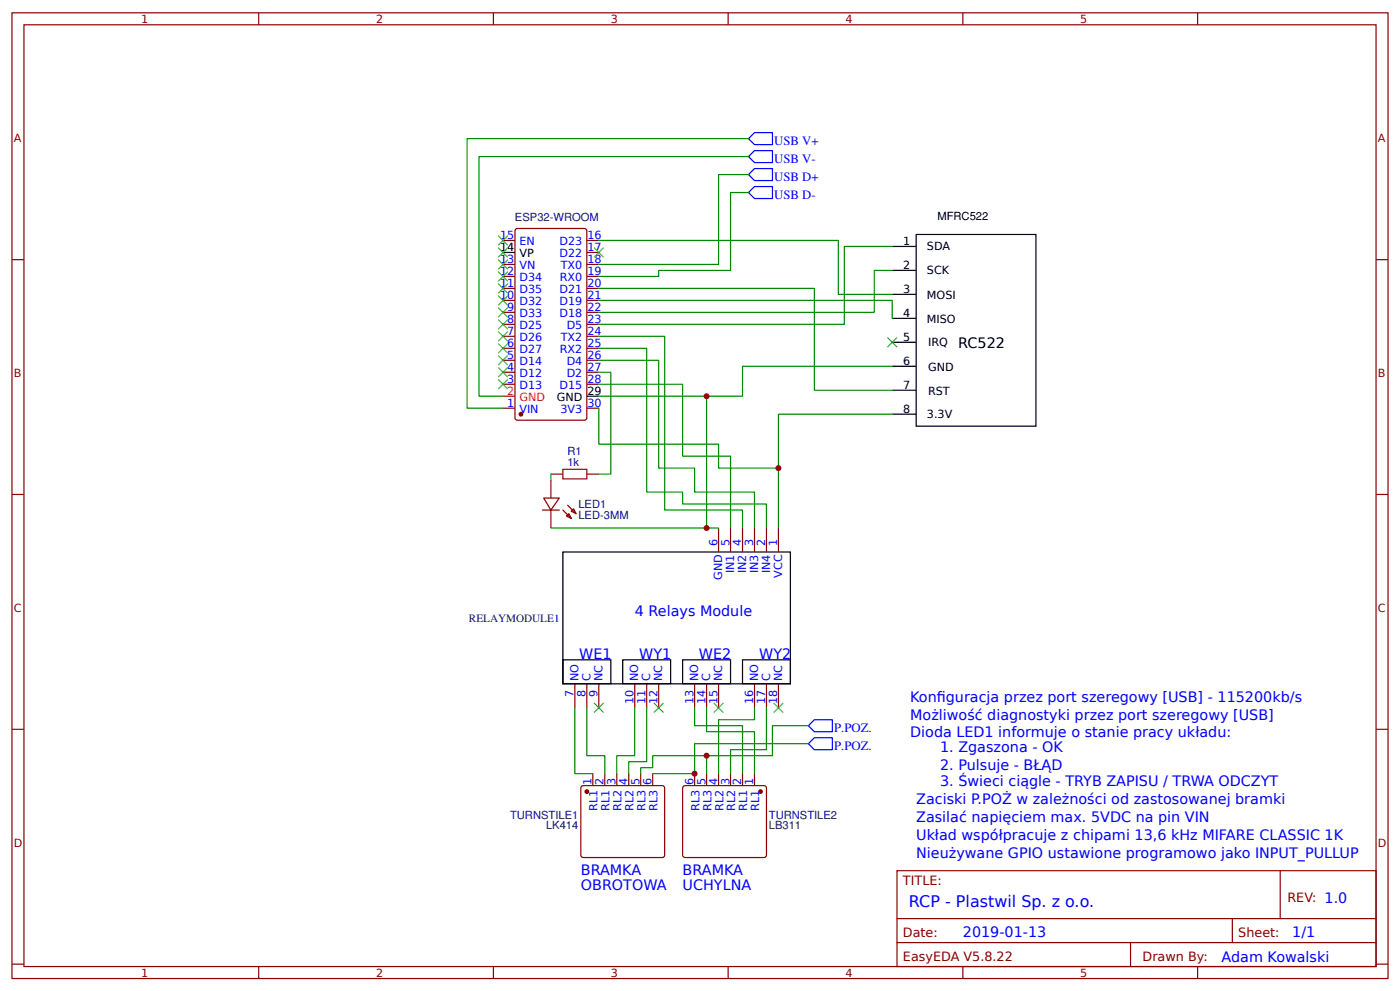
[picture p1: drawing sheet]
<svg xmlns="http://www.w3.org/2000/svg" width="309mm" height="219mm" viewBox="0 0 309 219" stroke-linecap="round" stroke-linejoin="round" font-family="sans-serif">
<g fill="none" stroke="#800" stroke-width=".26">
<path d="M2.6 2.8h304.1v213.3h-304.1zM5.3 5.5h298.7v207.9h-298.7zM57.1 2.8v2.7M109 2.8v2.7M160.9 2.8v2.7M212.7 2.8v2.7M264.6 2.8v2.7M2.6 57.3h2.7M111.1 58.4h2.7M111.1 53.1h2.7M114 50.5h15.1l.5 .2v41.6l-.2 .4-15.1 .1-.5-.3v-41.5zM129.6 58.4h2.7"/>
<path d="M129.6 53.1h2.7M129.6 55.7h2.7M304 57.3h2.7M111.1 79.6h2.7M111.1 76.9h2.7M111.1 74.3h2.7M111.1 71.6h2.7M111.1 69h2.7M111.1 66.3h2.7M111.1 63.7h2.7M111.1 61h2.7M129.6 79.6h2.7"/>
<path d="M129.6 76.9h2.7M129.6 74.3h2.7M129.6 71.6h2.7M129.6 69h2.7M129.6 66.3h2.7M129.6 63.7h2.7M129.6 61h2.7M111.1 90.1h2.7M111.1 84.9h2.7M111.1 82.2h2.7M129.6 90.1h2.7M129.6 84.9h2.7"/>
<path d="M129.6 82.2h2.7M2.6 109.2h2.7M119.9 112.6h3.7M120.1 110h3.5l-1.9 2.6zM121.7 106v4M121.7 112.6v4M121.7 104.7h2.7M124.4 112.6l1.8 1.9M125.1 114l.6-.6 .5 1.1zM125.4 111.6l1.9 1.8M126.2 112.9l.5-.5 .6 1zM129.6 104.7h2.7"/>
<path d="M158.7 116.6v5.3M161.4 116.6v5.3M164 116.6v5.3M166.7 116.6v5.3M169.3 116.6v5.3M172 116.6v5.3M304 109.2h2.7M127 151v5.3M129.6 151v5.3M132.3 151v5.3M140.2 151v5.3M142.9 151v5.3"/>
<path d="M145.5 151v5.3M153.5 151v5.3M156.1 151v5.3M158.7 151v5.3M166.7 151v5.3M169.3 151v5.3M172 151v5.3M2.6 161.1h2.7M128.6 173.6h18l.2 .4v15.1l-.5 .3-17.7-.1-.3-.5v-14.8zM131 170.8v2.7M133.6 170.8v2.7M136.3 170.8v2.7"/>
<path d="M138.9 170.8v2.7M141.6 170.8v2.7M144.2 170.8v2.7M151.1 173.6h18l.2 .4v15.1l-.5 .3-17.7-.1-.3-.5v-14.8zM153.5 170.8v2.7M156.1 170.8v2.7M158.7 170.8v2.7M161.4 170.8v2.7M164 170.8v2.7M166.7 170.8v2.7M304 161.1h2.7M198.2 192.3h105.8v21.1h-105.8z"/>
<path d="M282.8 192.3v10.6M2.6 212.9h2.7M57.1 213.4v2.7M109 213.4v2.7M160.9 213.4v2.7M198.2 202.9h105.8M198.2 208.1h105.8M212.7 213.4v2.7M249.8 208.1v5.3M264.6 213.4v2.7M272.3 202.9v5.2M304 212.9h2.7"/>
</g>
<g fill="none" stroke="#000" stroke-width=".26">
<path d="M111.1 55.7h2.7M197.1 54.4h5.3M197.1 59.7h5.3M202.4 51.8h26.5v42.3h-26.5zM197.1 65h5.3M197.1 70.3h5.3M197.1 75.6h5.3M129.6 87.5h2.7M197.1 80.9h5.3M197.1 86.2h5.3M197.1 91.5h5.3M124.4 121.9h50.2v29.1h-50.2z"/>
<path d="M124.4 145.7h10.5v5.3h-10.5zM137.6 145.7h10.6v5.3h-10.6zM150.8 145.7h10.6v5.3h-10.6zM164 145.7h10.6v5.3h-10.6z"/>
</g>
<g fill="#800" stroke="#800" stroke-width=".26">
<circle cx="115.1" cy="91.5" r=".4"/>
<circle cx="129.6" cy="174.8" r=".4"/>
<circle cx="168" cy="174.8" r=".4"/>
</g>
<path d="M111.1 87.5h2.7" fill="none" stroke="#f00" stroke-width=".26"/>
<g fill="none" stroke="#080" stroke-width=".26">
<path d="M165.4 38.5h-6.7v19.9h-26.4M165.4 30.6h-62.2v59.5h7.9M165.4 34.6h-59.6v52.9h5.3M132.3 53.1h52.9v11.9h11.9M165.4 42.5h-4v17.2h-15.9v1.3h-13.2M197.1 54.4h-10.6v17.2h-54.2M197.1 59.7h-4v9.3h-60.8M132.3 79.6h13.2v23.8h8v5.3h13.2v7.9M132.3 76.9h10.6v31.8h7.9v2.6h18.5v5.3M132.3 74.3h14.5v38.3h17.2v4M132.3 66.3h64.8v4M132.3 63.7h47.6v22.5h17.2"/>
<path d="M132.3 90.1v8h26.4v5.3h13.3v13.2M132.3 84.9h18.5v15.8h10.6v15.9M132.3 82.2h2.6v22.5h-2.6M132.3 87.5h23.8M197.1 80.9h-33.1v6.6h-7.9v29.1h2.6M197.1 91.5h-25.1v11.9M121.7 104.7v1.3M121.7 116.6h34.4M127 156.3v14.5h4M129.6 156.3v10.6h4v3.9M140.2 156.3v10.6h-3.9v3.9M142.9 156.3v11.9h-4v2.6"/>
<path d="M153.5 156.3v4h10.5v10.5M156.1 156.3v5.3h10.6v9.2M166.7 156.3v2.6h-8v11.9M169.3 156.3v9.2h-7.9v5.3M156.1 166.9v3.9M178.6 160.3h-7.9v6.6h-26.5v2.6h-2.6v1.3M178.6 164.2h-25.1v6.6h-9.3"/>
</g>
<g fill="#000" stroke="#3c3" stroke-width=".26">
<path d="M110.1 54.7l2.1 2.1zM112.2 54.7l-2.1 2.1z"/>
<path d="M110.1 57.3l2.1 2.2zM112.2 57.3l-2.1 2.2z"/>
<path d="M110.1 60l2.1 2.1zM112.2 60l-2.1 2.1z"/>
<path d="M110.1 52l2.1 2.2zM112.2 52l-2.1 2.2z"/>
<path d="M131.2 54.7l2.1 2.1zM131.2 56.8l2.1-2.1z"/>
<path d="M110.1 62.6l2.1 2.1zM112.2 62.6l-2.1 2.1z"/>
<path d="M110.1 65.3l2.1 2.1zM112.2 65.3l-2.1 2.1z"/>
<path d="M110.1 67.9l2.1 2.1zM112.2 67.9l-2.1 2.1z"/>
<path d="M110.1 70.6l2.1 2.1zM112.2 70.6l-2.1 2.1z"/>
<path d="M110.1 73.2l2.1 2.1zM112.2 73.2l-2.1 2.1z"/>
<path d="M110.1 75.9l2.1 2.1zM112.2 75.9l-2.1 2.1z"/>
<path d="M110.1 78.5l2.1 2.1zM112.2 78.5l-2.1 2.1z"/>
<path d="M196.1 74.5l2.1 2.1zM198.2 74.5l-2.1 2.1z"/>
<path d="M110.1 81.1l2.1 2.2zM112.2 81.1l-2.1 2.2z"/>
<path d="M110.1 83.8l2.1 2.1zM112.2 83.8l-2.1 2.1z"/>
<path d="M131.2 155.2l2.1 2.1zM133.3 155.2l-2.1 2.1z"/>
<path d="M144.5 155.2l2.1 2.1zM146.6 155.2l-2.1 2.1z"/>
<path d="M157.7 155.2l2.1 2.1zM159.8 155.2l-2.1 2.1z"/>
<path d="M170.9 155.2l2.1 2.1zM173 155.2l-2.1 2.1z"/>
</g>
<path d="M166.7 37.2h4v2.7h-4l-1.3-1.4zM166.7 33.3h4v2.6h-4l-1.3-1.3zM166.7 29.3h4v2.6h-4l-1.3-1.3zM166.7 41.2h4v2.6h-4l-1.3-1.3zM179.9 158.9h4v2.7h-4l-1.3-1.3zM179.9 162.9h4v2.6h-4l-1.3-1.3z" fill="none" stroke="#00f" stroke-width=".26"/>
<path d="M124.4 103.6h5.2v2.2h-5.2z" fill="none" stroke="#a00000" stroke-width=".26"/>
<g fill="#c00">
<circle cx="156.1" cy="116.6" r=".66"/>
<circle cx="156.1" cy="87.5" r=".66"/>
<circle cx="156.1" cy="166.9" r=".66"/>
<circle cx="153.5" cy="170.8" r=".66"/>
<circle cx="172" cy="103.4" r=".66"/>
</g>
<text font-size="3.5" fill="#00f" x="200.8" y="200.2">RCP - Plastwil Sp. z o.o.</text>
<text font-size="3.2" x="211.7" y="76.7">RC522</text>
<g font-size="3.2" fill="#00f">
<text x="140.3" y="136">4 Relays Module</text>
<text x="128" y="145.5">WE1</text>
<text x="141.2" y="145.5">WY1</text>
<text x="154.4" y="145.5">WE2</text>
<text x="167.8" y="145.5">WY2</text>
<text x="201.1" y="155">Konfguracja przez port szeregowy [USB] - 115200kb/s</text>
<text x="207" y="155">i</text>
<text x="201.1" y="158.9">Możliwość diagnostyki przez port szeregowy [USB]</text>
<text x="201.1" y="162.7">Dioda LED1 informuje o stanie pracy układu:</text>
<text x="207.7" y="166.1">1. Zgaszona - OK</text>
<text x="207.7" y="170.1">2. Pulsuje - BŁĄD</text>
<text x="207.7" y="173.5">3. Świeci ciągle - TRYB ZAPISU / TRWA ODCZYT</text>
<text x="202.4" y="177.5">Zaciski P.POŻ w zależności od zastosowanej bramki</text>
<text x="202.4" y="185.4">Układ współpracuje z chipami 13,6 kHz MIFARE CLASSIC 1K</text>
<text x="202.4" y="181.4">Zasilać napięciem max. 5VDC na pin VIN</text>
<text x="202.4" y="189.4">Nieużywane GPIO ustawione programowo jako INPUT_PULLUP</text>
<text x="128.3" y="193.3">BRAMKA</text>
<text x="128.3" y="196.5">OBROTOWA</text>
<text x="150.8" y="193.3">BRAMKA</text>
<text x="150.8" y="196.5">UCHYLNA</text>
<text x="212.7" y="206.8">2019-01-13</text>
<text x="285.5" y="206.8">1/1</text>
<text x="269.9" y="212.4">Adam Kowalski</text>
</g>
<g font-size="2.8" fill="#00f">
<text x="171.1" y="35.9">USB V-</text>
<text x="171.1" y="31.9">USB V+</text>
<text x="171.1" y="39.9">USB D+</text>
<text x="171.1" y="43.8">USB D-</text>
<text x="184.3" y="161.6">P.POZ.</text>
<text x="184.3" y="165.5">P.POZ.</text>
</g>
<g font-size="2.8" fill="#800">
<text x="199.5" y="195.4">TITLE:</text>
<text x="284.4" y="199.2">REV: 1.0</text>
<text x="199.5" y="206.8">Date:</text>
<text x="273.6" y="206.8">Sheet:</text>
<text x="199.5" y="212.1">EasyEDA V5.8.22</text>
<text x="252.4" y="212.1">Drawn By:</text>
</g>
<g font-size="2.5" fill="#800">
<text x="31.2" y="5.1">1</text>
<text x="83.1" y="5.1">2</text>
<text x="134.9" y="5.1">3</text>
<text x="186.8" y="5.1">4</text>
<text x="238.7" y="5.1">5</text>
<text x="3" y="31.4">A</text>
<text x="304.4" y="31.4">A</text>
<text x="3" y="83.3">B</text>
<text x="304.4" y="83.3">B</text>
<text x="3" y="135.1">C</text>
<text x="304.4" y="135.1">C</text>
<text x="3" y="187">D</text>
<text x="304.4" y="187">D</text>
<text x="31.2" y="215.7">1</text>
<text x="83.1" y="215.7">2</text>
<text x="134.9" y="215.7">3</text>
<text x="186.8" y="215.7">4</text>
<text x="238.7" y="215.7">5</text>
</g>
<g font-size="2.5" fill="#00f">
<text x="110.5" y="52.8">15</text>
<text x="129.8" y="52.8">16</text>
<text x="110.5" y="58.1">13</text>
<text x="114.7" y="59.5">VN</text>
<text x="114.7" y="54.2">EN</text>
<text x="123.6" y="54.2">D23</text>
<text x="123.6" y="56.8">D22</text>
<text x="123.9" y="59.5">TX0</text>
<text x="129.8" y="55.5">17</text>
<text x="129.8" y="58.1">18</text>
<text x="110.5" y="63.4">11</text>
<text x="110.5" y="60.8">12</text>
<text x="114.7" y="64.7">D35</text>
<text x="114.7" y="62.1">D34</text>
<text x="123.6" y="64.7">D21</text>
<text x="123.7" y="62.1">RX0</text>
<text x="129.8" y="60.8">19</text>
<text x="129.8" y="63.4">20</text>
<text x="110.5" y="66.1">10</text>
<text x="112.1" y="71.4">8</text>
<text x="112.1" y="68.7">9</text>
<text x="114.7" y="70">D33</text>
<text x="114.7" y="67.4">D32</text>
<text x="123.6" y="67.4">D19</text>
<text x="123.6" y="70">D18</text>
<text x="129.8" y="66.1">21</text>
<text x="129.8" y="68.7">22</text>
<text x="129.8" y="71.4">23</text>
<text x="112.1" y="76.6">6</text>
<text x="112.1" y="74">7</text>
<text x="114.7" y="78">D27</text>
<text x="114.7" y="75.3">D26</text>
<text x="114.7" y="72.7">D25</text>
<text x="123.7" y="78">RX2</text>
<text x="123.9" y="75.3">TX2</text>
<text x="125.2" y="72.7">D5</text>
<text x="129.8" y="74">24</text>
<text x="129.8" y="76.6">25</text>
<text x="112.1" y="81.9">4</text>
<text x="112.1" y="79.3">5</text>
<text x="114.7" y="83.3">D12</text>
<text x="114.7" y="80.6">D14</text>
<text x="125.2" y="80.6">D4</text>
<text x="125.2" y="83.3">D2</text>
<text x="129.8" y="79.3">26</text>
<text x="129.8" y="81.9">27</text>
<text x="112.1" y="89.9">1</text>
<text x="112.1" y="84.6">3</text>
<text x="114.7" y="85.9">D13</text>
<text x="123.6" y="85.9">D15</text>
<text x="129.8" y="84.6">28</text>
<text x="129.8" y="89.9">30</text>
<text x="114.7" y="91.2">VIN</text>
<text x="123.8" y="91.2">3V3</text>
<text x="158.5" y="120.6" transform="rotate(-90 158.5 120.6)">6</text>
<text x="161.1" y="120.6" transform="rotate(-90 161.1 120.6)">5</text>
<text x="163.8" y="120.6" transform="rotate(-90 163.8 120.6)">4</text>
<text x="166.4" y="120.6" transform="rotate(-90 166.4 120.6)">3</text>
<text x="169.1" y="120.6" transform="rotate(-90 169.1 120.6)">2</text>
<text x="171.7" y="120.6" transform="rotate(-90 171.7 120.6)">1</text>
<text x="159.5" y="128.1" transform="rotate(-90 159.5 128.1)">GND</text>
<text x="162.2" y="126.6" transform="rotate(-90 162.2 126.6)">IN1</text>
<text x="164.8" y="126.6" transform="rotate(-90 164.8 126.6)">IN2</text>
<text x="167.5" y="126.6" transform="rotate(-90 167.5 126.6)">IN3</text>
<text x="170.1" y="126.6" transform="rotate(-90 170.1 126.6)">IN4</text>
<text x="172.8" y="127.6" transform="rotate(-90 172.8 127.6)">VCC</text>
<text x="126.7" y="153.9" transform="rotate(-90 126.7 153.9)">7</text>
<text x="127.8" y="150.5" transform="rotate(-90 127.8 150.5)">NO</text>
<text x="129.4" y="153.9" transform="rotate(-90 129.4 153.9)">8</text>
<text x="130.4" y="150.5" transform="rotate(-90 130.4 150.5)">C</text>
<text x="132" y="153.9" transform="rotate(-90 132 153.9)">9</text>
<text x="133.1" y="150.5" transform="rotate(-90 133.1 150.5)">NC</text>
<text x="140" y="155.5" transform="rotate(-90 140 155.5)">10</text>
<text x="141" y="150.5" transform="rotate(-90 141 150.5)">NO</text>
<text x="142.6" y="155.5" transform="rotate(-90 142.6 155.5)">11</text>
<text x="143.7" y="150.5" transform="rotate(-90 143.7 150.5)">C</text>
<text x="145.3" y="155.5" transform="rotate(-90 145.3 155.5)">12</text>
<text x="146.3" y="150.5" transform="rotate(-90 146.3 150.5)">NC</text>
<text x="153.2" y="155.5" transform="rotate(-90 153.2 155.5)">13</text>
<text x="154.3" y="150.5" transform="rotate(-90 154.3 150.5)">NO</text>
<text x="155.8" y="155.5" transform="rotate(-90 155.8 155.5)">14</text>
<text x="156.9" y="150.5" transform="rotate(-90 156.9 150.5)">C</text>
<text x="158.5" y="155.5" transform="rotate(-90 158.5 155.5)">15</text>
<text x="159.5" y="150.5" transform="rotate(-90 159.5 150.5)">NC</text>
<text x="166.4" y="155.5" transform="rotate(-90 166.4 155.5)">16</text>
<text x="167.5" y="150.5" transform="rotate(-90 167.5 150.5)">NO</text>
<text x="169.1" y="155.5" transform="rotate(-90 169.1 155.5)">17</text>
<text x="170.1" y="150.5" transform="rotate(-90 170.1 150.5)">C</text>
<text x="171.7" y="155.5" transform="rotate(-90 171.7 155.5)">18</text>
<text x="172.8" y="150.5" transform="rotate(-90 172.8 150.5)">NC</text>
<text x="130.7" y="173.4" transform="rotate(-90 130.7 173.4)">1</text>
<text x="133.3" y="173.4" transform="rotate(-90 133.3 173.4)">2</text>
<text x="136" y="173.4" transform="rotate(-90 136 173.4)">3</text>
<text x="138.6" y="173.4" transform="rotate(-90 138.6 173.4)">4</text>
<text x="141.3" y="173.4" transform="rotate(-90 141.3 173.4)">5</text>
<text x="143.9" y="173.4" transform="rotate(-90 143.9 173.4)">6</text>
<text x="153.2" y="173.4" transform="rotate(-90 153.2 173.4)">6</text>
<text x="155.8" y="173.4" transform="rotate(-90 155.8 173.4)">5</text>
<text x="158.5" y="173.4" transform="rotate(-90 158.5 173.4)">4</text>
<text x="161.1" y="173.4" transform="rotate(-90 161.1 173.4)">3</text>
<text x="163.8" y="173.4" transform="rotate(-90 163.8 173.4)">2</text>
<text x="166.4" y="173.4" transform="rotate(-90 166.4 173.4)">1</text>
<text x="132" y="179.1" transform="rotate(-90 132 179.1)">RL1</text>
<text x="134.7" y="179.1" transform="rotate(-90 134.7 179.1)">RL1</text>
<text x="137.3" y="179.1" transform="rotate(-90 137.3 179.1)">RL2</text>
<text x="140" y="179.1" transform="rotate(-90 140 179.1)">RL2</text>
<text x="142.6" y="179.1" transform="rotate(-90 142.6 179.1)">RL3</text>
<text x="145.3" y="179.1" transform="rotate(-90 145.3 179.1)">RL3</text>
<text x="154.5" y="179.1" transform="rotate(-90 154.5 179.1)">RL3</text>
<text x="157.2" y="179.1" transform="rotate(-90 157.2 179.1)">RL3</text>
<text x="159.8" y="179.1" transform="rotate(-90 159.8 179.1)">RL2</text>
<text x="162.5" y="179.1" transform="rotate(-90 162.5 179.1)">RL2</text>
<text x="165.1" y="179.1" transform="rotate(-90 165.1 179.1)">RL1</text>
<text x="167.7" y="179.1" transform="rotate(-90 167.7 179.1)">RL1</text>
</g>
<g font-size="2.5" fill="#000080">
<text x="113.8" y="48.8">ESP32-WROOM</text>
<text x="125.3" y="100.5">R1</text>
<text x="125.3" y="102.8">1k</text>
<text x="127.8" y="112.2">LED1</text>
<text x="127.8" y="114.6">LED-3MM</text>
<text x="103.6" y="137.3">RELAYMODULE1</text>
<text x="112.7" y="180.8">TURNSTILE1</text>
<text x="120.6" y="183.1">LK414</text>
<text x="169.9" y="183.1">LB311</text>
<text x="169.9" y="180.8">TURNSTILE2</text>
</g>
<g font-size="2.5">
<text x="207.1" y="48.6">MFRC522</text>
<text x="110.5" y="55.5">14</text>
<text x="114.7" y="56.8">VP</text>
<text x="199.5" y="54.2">1</text>
<text x="199.5" y="59.5">2</text>
<text x="204.8" y="55.2">SDA</text>
<text x="199.5" y="64.7">3</text>
<text x="204.8" y="60.5">SCK</text>
<text x="199.5" y="70">4</text>
<text x="204.8" y="66.1">MOSI</text>
<text x="204.8" y="71.4">MISO</text>
<text x="199.5" y="75.3">5</text>
<text x="205.1" y="76.4">IRQ</text>
<text x="199.5" y="80.6">6</text>
<text x="205.1" y="81.9">GND</text>
<text x="123" y="88.6">GND</text>
<text x="129.8" y="87.2">29</text>
<text x="199.5" y="85.9">7</text>
<text x="205.1" y="87.2">RST</text>
<text x="199.5" y="91.2">8</text>
<text x="204.8" y="92.3">3.3V</text>
</g>
<g font-size="2.5" fill="#f00">
<text x="112.1" y="87.2">2</text>
<text x="114.7" y="88.6">GND</text>
</g>
</svg>
